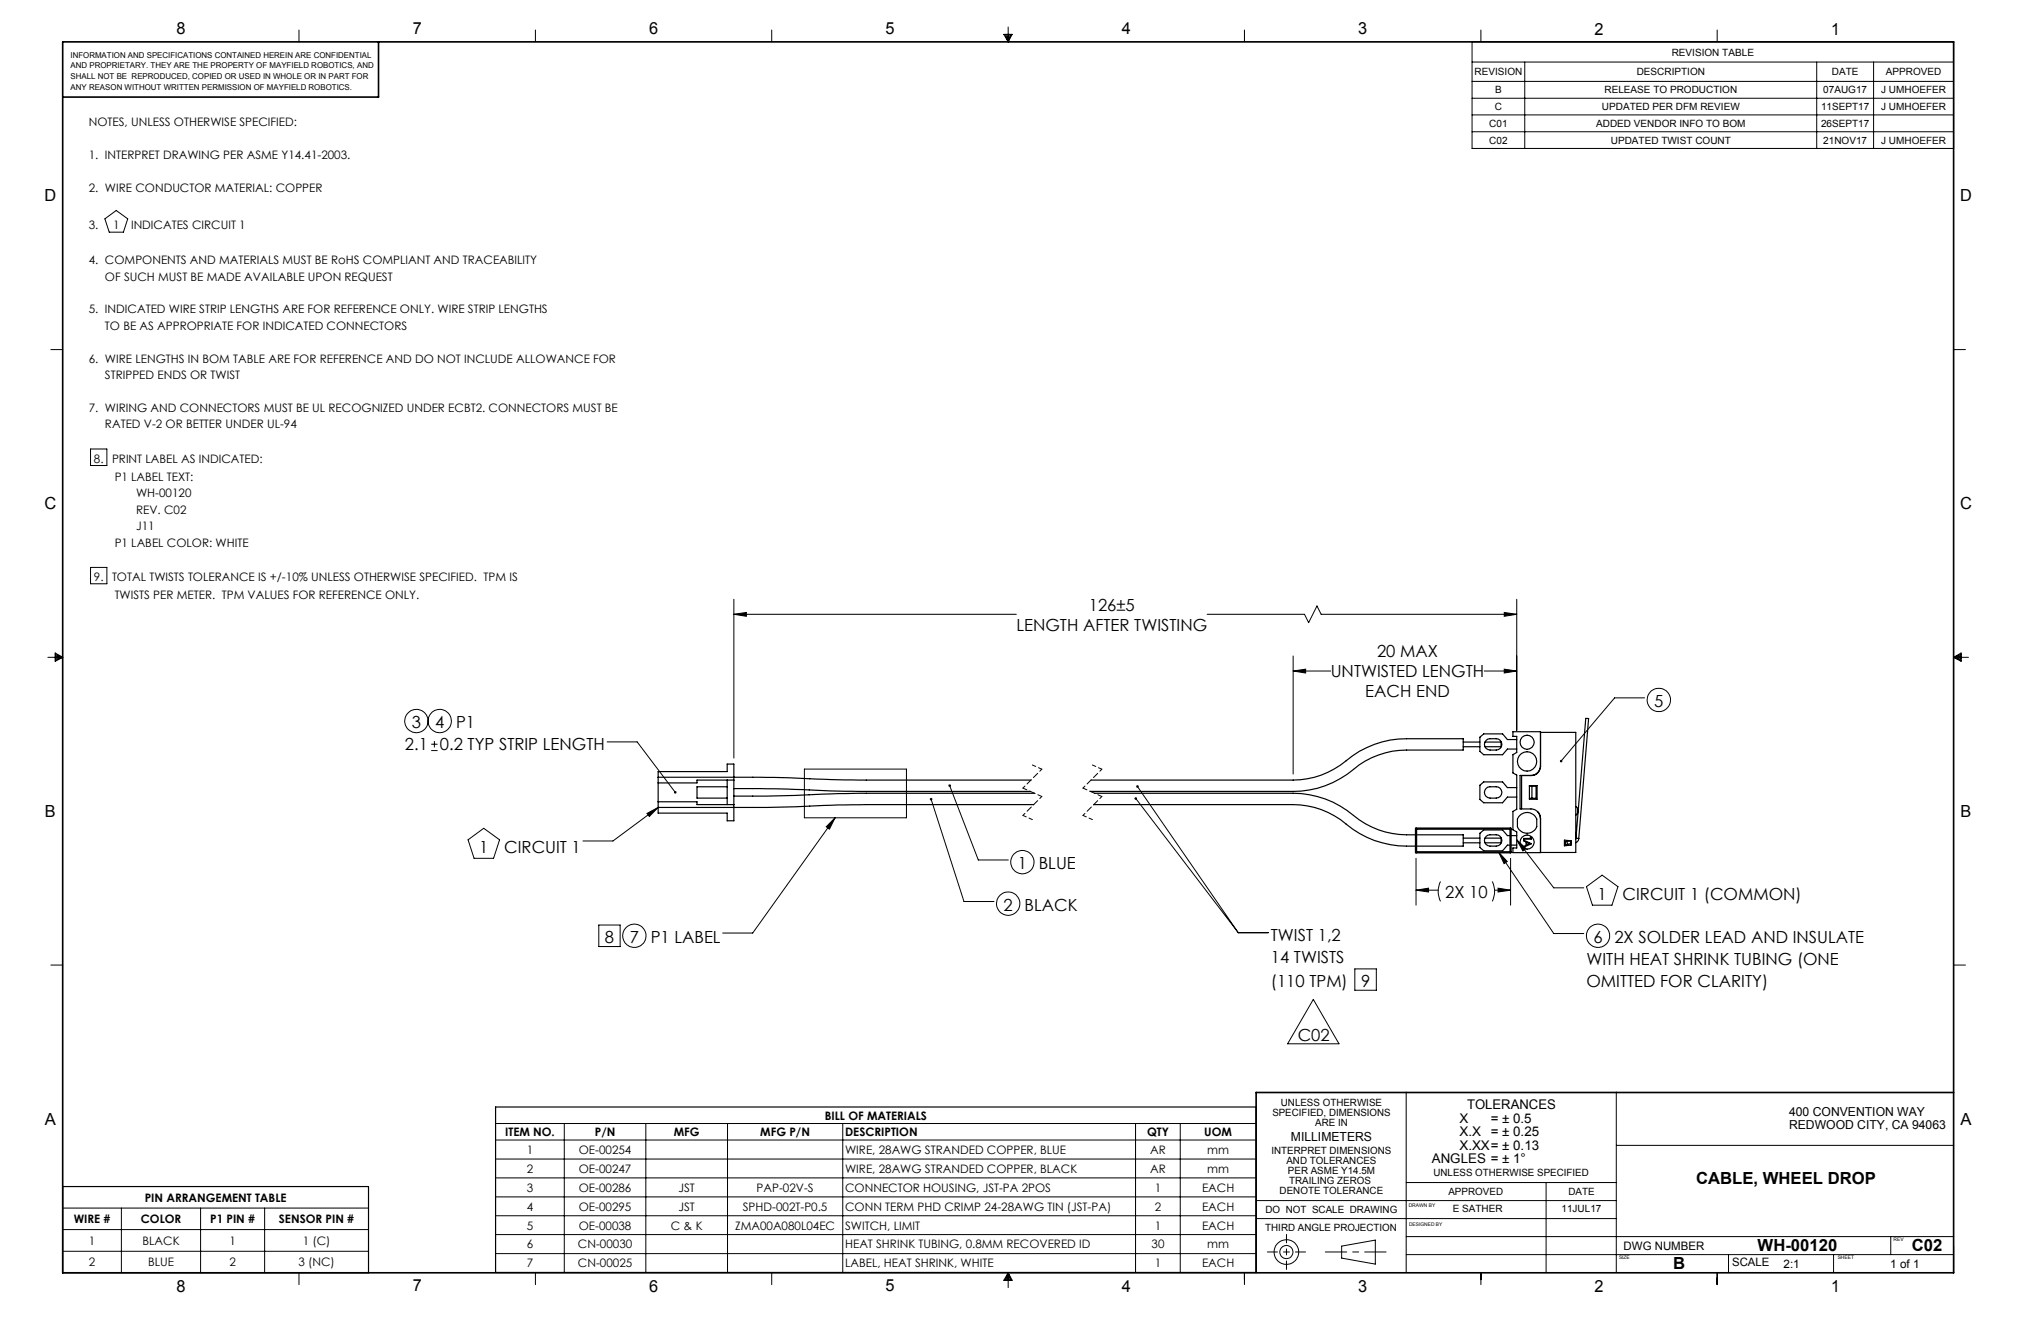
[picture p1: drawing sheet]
<svg xmlns="http://www.w3.org/2000/svg" width="432mm" height="279mm" viewBox="0 0 432 279" stroke-linecap="round" stroke-linejoin="round" font-family="sans-serif">
<g fill="none" stroke="#000" stroke-width=".21">
<path d="M63.3 6.4v2.5M113.3 6.4v2.5M163.3 6.4v2.5M212.4 7.3h1.7l-.8 1.6zM212.7 7.3l.6 1.6M213 7.3l.3 1.6M213.3 5.7v3.2M213.5 7.3l-.2 1.6M213.9 7.3l-.6 1.6M263.3 6.4v2.5M311.4 8.9h101.9v22.5h-101.9zM311.4 13.1h101.9"/>
<path d="M311.4 17.2h101.9M313.3 6.4v2.5M322.6 13.1v18.3M363.3 6.4v2.5M384.4 13.1v18.3M396.4 13.1v18.3M311.4 20.8h101.9M311.4 24.3h101.9M311.4 27.9h101.9M22.2 46.3l2.4-1.8 2.4 1.8-.9 2.8h-3zM10.8 73.9h2.5M413.3 73.9h2.5"/>
<path d="M19.2 95h3.4v3.5h-3.4zM10.1 139h3.2M11.7 138.1l1.6 .9-1.6 .9zM11.7 138.4l1.6 .6M11.7 138.7l1.6 .3M13.3 139l-1.6 .6M13.3 139l-1.6 .3M19.2 120h3.4v3.5h-3.4zM155.3 129.9l2.6-.4v.9zM155.3 126.8v33.5M155.3 129.9h59.7M255.4 129.9h20.6l.9 1.8 1.7-3.5 .9 1.7h41.4"/>
<path d="M273.6 138.7v25M318.2 129.5l2.7 .4-2.7 .5zM320.9 126.8v27.7M413.3 139h3.2M413.3 139l1.6-.9v1.8zM413.3 139l1.6 .6M413.3 139l1.6 .3M414.9 138.4l-1.6 .6M414.9 138.7l-1.6 .3M91.2 158.8h1.4M91.2 157.4h1.4M91.9 156.7v1.4"/>
<path d="M128.4 156.9h6.4l8.1 10.7M273.6 141.9l2.6-.4v.8zM273.6 141.9h7.9M314 141.9h6.9M318.2 141.5l2.7 .4-2.7 .4zM347.9 147.6h-6.3l-11.3 13.4M99 177.6l3.3-2.4 3.4 2.4-1.3 3.9h-4.1zM136.9 172l2.3-1.2-1.8 1.9zM139.2 170.8l-9.5 7.1h-6.4M170.2 162.7h21.6v10.3h-21.6zM176.7 173l-1.2 2.4-.7-.5zM176.7 173l-17.5 24.3h-6.3"/>
<path d="M197 169.1l6.9 21.6h6.4M200.9 166.2l6.1 15.7h6.3M240.3 168.9l21.7 28.4M240.6 166.3l21.4 31M320.9 177.6l1.9 1.9-.6 .5zM320.9 177.6l7.8 10.2h6.4M126.7 195.7h4.5v4.5h-4.5zM262 197.3h6.3M299.6 188.3l2.6-.4v.8zM299.6 181.5v10M299.6 188.3h4.7M304.8 186.4l-.2 .3a4.8 4.8 0 0 0 .2 3.9"/>
<path d="M315.7 186.4l.1 .3a4.8 4.8 0 0 1-.1 3.9M316.2 188.3h3.4M316.9 187.9l2.7 .4-2.7 .4zM317.1 180.3l1.8 1.9-.7 .5zM317.1 180.3l11.6 17.1h6.4M319.6 181.5v10M335.6 187.5l3.3-2.4 3.4 2.4-1.3 4h-4.1zM10.8 204.1h2.5M277.8 211.4l5.5 9.4h-10.9zM286.6 204.9h4.6v4.5h-4.6zM413.3 204.1h2.5M104.8 237.6h160.9"/>
<path d="M119.4 237.6v31.5M136.6 237.6v31.5M153.9 237.6v31.5M178.3 237.6v31.5M240.2 237.6v31.5M249.7 237.6v31.5M297.5 231.1v38.1M341.9 231.1v38.1M13.3 255.5h64.7M25.7 255.5v13.7M42.4 255.5v13.7M56 255.5v13.7"/>
<path d="M104.8 241.1h160.9M104.8 245.1h160.9M104.8 249.1h160.9M104.8 253.2h160.9M104.8 257.1h160.9M265.7 257.7h76.2M265.7 253.9h76.2M297.5 250.1h44.4M327.1 250.1v19.1M341.9 242.3h71.4M13.3 260.1h64.7M13.3 264.7h64.7"/>
<path d="M63.3 269.2v2.5M104.8 261.1h160.9M104.8 265.1h160.9M113.3 269.2v2.5M163.3 269.2v2.5M213.3 269.2v3.1M213.3 269.2l.8 1.6h-1.7zM213.3 269.2l-.6 1.6M213.3 269.2l-.3 1.6M213.3 269.2l.6 1.6M213.3 269.2l.2 1.6M263.3 269.2v2.5"/>
<path d="M283.8 263.6l7.2-1.3v5.1l-7.2-1.3zM297.5 265.4h115.8M297.5 261.5h115.8M313.3 269.2v2.5M363.3 269.2v2.5M365.7 265.4v3.8M387.9 265.4v3.8M400 261.5v3.9M413.3 263.6v5.6"/>
<circle cx="88.1" cy="152.5" r="2.46"/>
<circle cx="93" cy="152.5" r="2.46"/>
<circle cx="350.9" cy="148" r="2.48"/>
<circle cx="134.2" cy="197.9" r="2.47"/>
<circle cx="213.3" cy="191.1" r="2.47"/>
<circle cx="216.3" cy="182.3" r="2.46"/>
<circle cx="338.1" cy="197.9" r="2.47"/>
<circle cx="272.2" cy="264.8" r="2.6"/>
<circle cx="272.2" cy="264.8" r="1.38"/>
</g>
<g fill="none" stroke="#000" stroke-width=".25">
<path d="M309.6 157.9h3.5M309.6 157h3.5M314.1 157h3.5v.9h-3.5M314.4 156.6a2.83 2.83 0 0 1 3 0 1.21 1.21 0 0 1 .2 1.3 1.21 1.21 0 0 1-1.1 .7h-1.3a1.21 1.21 0 0 1-1.1-.7 1.21 1.21 0 0 1 .3-1.3zM320.1 154.8h5.8v7.2a1.99 1.99 0 0 1-2 2h-2.3v7.1h2.3a1.99 1.99 0 0 1 2 2v7.2h-5.8v-.9h.8v-3.4l-.8-.5v-3.9l.8-.4v-7.3l-.8-.4v-3.9l.8-.5v-3.3h-.8zM320.9 156.4h-2l-1-1.2h-4l-.8 .7v3l.8 .7h4l1-1.2h2M325.9 154.9h7.5v25.4h-7.5M139.2 164.4h24.6l18 .6h36.3M139.2 169.6h8.3v.6h7.8M139.2 163.2h14.6v-1.6h1.5v12h-1.5v-1.6h-14.6zM153.8 166.4h-6.3v2.4h6.3M153.8 165v5.2"/>
<path d="M155.3 166.8h8.4l18.1 .6h36.1M155.3 165h-7.8v.6h-8.3M218.7 170.2h-35.4l-21 .6h-23.1M218.9 167.8h-37.1l-19.6 .6h-6.9M230.8 165h42.8a17.5 17.5 0 0 0 11.2-4.1 19.8 19.8 0 0 1 12.8-4.7h12v2.4h-12a17.5 17.5 0 0 0-11.3 4.1 19.9 19.9 0 0 1-12.7 4.7h-43M231.6 167.8h42a20.6 20.6 0 0 1 13.9 5.6 17.5 17.5 0 0 0 10.1 3.2h12v2.4h-12a20.4 20.4 0 0 1-14-5.6 17.5 17.5 0 0 0-10-3.2h-42.2M309.6 178.3h3.5M309.6 177.3h3.5M314.1 177.3h3.5v1h-3.5M314.4 176.9a2.83 2.83 0 0 1 3 0 1.21 1.21 0 0 1 .2 1.3 1.21 1.21 0 0 1-1.1 .8h-1.3a1.21 1.21 0 0 1-1.1-.8 1.21 1.21 0 0 1 .3-1.3zM314.4 166.8a2.83 2.83 0 0 1 3 0 1.21 1.21 0 0 1 .2 1.3 1.21 1.21 0 0 1-1.1 .7h-1.3a1.21 1.21 0 0 1-1.1-.7 1.21 1.21 0 0 1 .3-1.3zM320.9 176.7h-2l-1-1.2h-4l-.8 .7v3l.8 .8h4l1-1.2h2"/>
<path d="M320.9 166.6h-2l-1-1.2h-4l-.8 .7v3l.8 .7h4l1-1.2h2M322.3 177.3h1.5v-.2l.2 .1v.3h-1.7zM322.3 177.7l1.7 .7-1.7 .8v-.2l.6-.2v-.7l-.6-.3zM323 178.2l.6 .2-.6 .3zM323.6 166.3h1.4v2.5h-1.4M323.6 166.2h1.6v2.9h-1.6zM324 178.4v.1M324.1 166.3v2.5M325.2 163.5v.1M325.3 171.7l.4 .5 .2 .9M325.9 162.1a1.99 1.99 0 0 1-2 1.9h-2v7.1M331 177.7l1.4 .1v1l-1.4 .1z"/>
<path d="M331.5 178l.8-.2 .1 .6-.8 .2M331.5 178h-.4l.1 .6h.4M331.5 178l.1 .6M333.4 170.6a1.13 1.13 0 0 1 0 1.8M333.4 177.3v.1M333.4 177.3l2.1-25.4 .6 .1-2.1 25.3M333.4 177.3h.6M334 177.3l-.1 .5-.5 .4M104.8 234.1h160.9v35h-160.9zM13.3 251h64.7v18.2h-64.7z"/>
<circle cx="323.1" cy="157" r="1.5"/>
<circle cx="323.1" cy="161" r="2.04"/>
<circle cx="323.1" cy="178.1" r="1.49"/>
<circle cx="323.1" cy="174" r="2.2"/>
</g>
<path d="M216.4 172.5l2 .9M218.4 161.8l2 .9M229.1 172.5l2 .9M231.1 161.8l2 .9" fill="none" stroke="#000" stroke-width=".21" stroke-dasharray="1.3 .6" stroke-dashoffset=".5"/>
<path d="M220.4 162.7l-4 4M220.4 168.5l-4 4M233.1 162.7l-4 4M233.1 168.5l-4 4" fill="none" stroke="#000" stroke-width=".21" stroke-dasharray="1.3 .6" stroke-dashoffset=".7"/>
<path d="M216.4 166.7l4 1.8M229.1 166.7l4 1.8" fill="none" stroke="#000" stroke-width=".21" stroke-dasharray="1.3 .6" stroke-dashoffset=".4"/>
<path d="M299.6 175.3h20v5h-20z" fill="none" stroke="#000" stroke-width=".5"/>
<path d="M293.2 264.8h-12.8" fill="none" stroke="#000" stroke-width=".21" stroke-dasharray="15.2 1.3 1.3 1.3" stroke-dashoffset="10.7"/>
<path d="M276.2 264.8h-8.1" fill="none" stroke="#000" stroke-width=".21" stroke-dasharray="15.2 1.3 1.3 1.3" stroke-dashoffset="13.1"/>
<path d="M272.2 268.5v-7.4" fill="none" stroke="#000" stroke-width=".21" stroke-dasharray="15.2 1.3 1.3 1.3" stroke-dashoffset="13.4"/>
<path d="M13.3 8.9h400v260.3h-400zM80.1 8.9v11.6h-66.8M413.3 231.1h-147.6v38.1" fill="none" stroke="#000" stroke-width=".35"/>
<path d="M155.3 129.9l2.6-.4v.9zM318.2 129.5l2.7 .4-2.7 .5zM273.6 141.9l2.6-.4v.8zM318.2 141.5l2.7 .4-2.7 .4zM299.6 188.3l2.6-.4v.8zM316.9 187.9l2.7 .4-2.7 .4zM142.7 167.4l-.1 .1a.28 .28 0 0 0 .1 .3 .28 .28 0 0 0 .3 0l-.1-.2 .1 .2 .1-.3-.2-.2zM330 160.9l.1 .3 .2-.2-.2 .2a.28 .28 0 0 0 .4-.1 .28 .28 0 0 0-.1-.4 .28 .28 0 0 0-.4 .2zM196.9 168.8a.26 .26 0 0 0 0 .4 .26 .26 0 0 0 .4-.2 .26 .26 0 0 0-.4-.2l.1 .3zM200.7 166a.28 .28 0 0 0 .1 .4 .28 .28 0 0 0 .4-.2 .28 .28 0 0 0-.4-.3l.1 .3-.1-.3zM136.9 172l2.3-1.2-1.8 1.9zM317.1 180.3l1.8 1.9-.7 .5zM240.1 168.7a.28 .28 0 0 0 0 .4 .28 .28 0 0 0 .4-.2 .28 .28 0 0 0-.3-.3l.1 .3zM240.4 166.2a.28 .28 0 0 0 0 .4 .28 .28 0 0 0 .5-.2 .28 .28 0 0 0-.4-.3l.1 .2zM320.9 177.6l1.9 1.9-.6 .5zM176.7 173l-1.2 2.4-.7-.5z" fill="#000"/>
<g font-size="3.5">
<text x="37.3" y="7.3">8</text>
<text x="87.3" y="7.3">7</text>
<text x="137.3" y="7.3">6</text>
<text x="187.3" y="7.3">5</text>
<text x="237.3" y="7.3">4</text>
<text x="287.4" y="7.3">3</text>
<text x="337.4" y="7.3">2</text>
<text x="387.4" y="7.3">1</text>
<text x="9.4" y="42.5">D</text>
<text x="414.7" y="42.5">D</text>
<text x="9.4" y="107.6">C</text>
<text x="414.7" y="107.7">C</text>
<text x="230.3" y="129.2">126±5</text>
<text x="215" y="133.4">LENGTH AFTER TWISTING</text>
<text x="281.5" y="143.3">UNTWISTED LENGTH</text>
<text x="291.3" y="139">20 MAX</text>
<text x="288.8" y="147.5">EACH END</text>
<text x="350" y="149.5">5</text>
<text x="87.1" y="154">3</text>
<text x="92.1" y="154">4 P1</text>
<text x="85.6" y="158.7">2.1</text>
<text x="93.1" y="158.7">0.2 TYP STRIP LENGTH</text>
<text x="9.5" y="172.7">B</text>
<text x="414.8" y="172.8">B</text>
<text x="101.4" y="180.5">1</text>
<text x="106.7" y="180.5">CIRCUIT 1</text>
<text x="215.3" y="183.8">1 BLUE</text>
<text x="305.8" y="189.9">2X 10</text>
<text x="338" y="190.4">1</text>
<text x="343.3" y="190.4">CIRCUIT 1 (COMMON)</text>
<text x="212.3" y="192.6">2 BLACK</text>
<text x="128" y="199.4">8</text>
<text x="133.2" y="199.4">7 P1 LABEL</text>
<text x="268.9" y="199.1">TWIST 1,2</text>
<text x="268.9" y="203.6">14 TWISTS</text>
<text x="337.1" y="199.4">6</text>
<text x="341.5" y="199.4">2X SOLDER LEAD AND INSULATE</text>
<text x="268.9" y="208.7">(110 TPM)</text>
<text x="287.9" y="208.7">9</text>
<text x="335.6" y="204.1">WITH HEAT SHRINK TUBING (ONE</text>
<text x="335.6" y="208.7">OMITTED FOR CLARITY)</text>
<text x="274.5" y="220.2">C02</text>
<text x="9.5" y="237.9">A</text>
<text x="414.8" y="237.9">A</text>
<text x="358.8" y="250.5">CABLE, WHEEL DROP</text>
<text x="354" y="268.5">B</text>
<text x="371.8" y="264.7">WH-00120</text>
<text x="404.5" y="264.6">C02</text>
<text x="37.3" y="273.2">8</text>
<text x="87.3" y="273.1">7</text>
<text x="137.3" y="273.2">6</text>
<text x="187.3" y="273.1">5</text>
<text x="237.3" y="273.2">4</text>
<text x="287.4" y="273.2">3</text>
<text x="337.4" y="273.2">2</text>
<text x="387.4" y="273.2">1</text>
</g>
<g font-size="2.8">
<text x="308.8" y="237.5">X</text>
<text x="310.4" y="234.6">TOLERANCES</text>
<text x="315.4" y="237.5">= ± 0.5</text>
<text x="308.8" y="243.2">X.XX= ± 0.13</text>
<text x="308.8" y="240.3">X.X</text>
<text x="315.4" y="240.3">= ± 0.25</text>
<text x="302.9" y="246.1">ANGLES = ± 1°</text>
</g>
<g font-size="2.6">
<text x="378.5" y="238.9">REDWOOD CITY, CA 94063</text>
<text x="378.5" y="236.1">400 CONVENTION WAY</text>
<text x="273.1" y="241.4">MILLIMETERS</text>
</g>
<g font-size="2.5">
<text x="18.8" y="26.6">NOTES, UNLESS OTHERWISE SPECIFIED:</text>
<text x="18.8" y="33.6">1. INTERPRET DRAWING PER ASME Y14.41-2003.</text>
<text x="18.8" y="40.5">2. WIRE CONDUCTOR MATERIAL: COPPER</text>
<text x="18.8" y="48.5">3.</text>
<text x="23.9" y="48.5">1</text>
<text x="27.7" y="48.5">INDICATES CIRCUIT 1</text>
<text x="18.8" y="55.9">4. COMPONENTS AND MATERIALS MUST BE RoHS COMPLIANT AND TRACEABILITY</text>
<text x="22.2" y="59.4">OF SUCH MUST BE MADE AVAILABLE UPON REQUEST</text>
<text x="18.8" y="66.3">5. INDICATED WIRE STRIP LENGTHS ARE FOR REFERENCE ONLY. WIRE STRIP LENGTHS</text>
<text x="22.2" y="69.8">TO BE AS APPROPRIATE FOR INDICATED CONNECTORS</text>
<text x="18.8" y="76.7">6. WIRE LENGTHS IN BOM TABLE ARE FOR REFERENCE AND DO NOT INCLUDE ALLOWANCE FOR</text>
<text x="22.2" y="80.2">STRIPPED ENDS OR TWIST</text>
<text x="18.8" y="87.1">7. WIRING AND CONNECTORS MUST BE UL RECOGNIZED UNDER ECBT2. CONNECTORS MUST BE</text>
<text x="22.2" y="90.6">RATED V-2 OR BETTER UNDER UL-94</text>
<text x="19.9" y="97.9">8.</text>
<text x="23.7" y="97.9">PRINT LABEL AS INDICATED:</text>
<text x="24.3" y="101.7">P1 LABEL TEXT:</text>
<text x="28.8" y="105.2">WH-00120</text>
<text x="28.8" y="108.7">REV. C02</text>
<text x="28.8" y="112.1">J11</text>
<text x="24.3" y="115.6">P1 LABEL COLOR: WHITE</text>
<text x="19.9" y="122.9">9.</text>
<text x="23.7" y="122.9">TOTAL TWISTS TOLERANCE IS +/-10% UNLESS OTHERWISE SPECIFIED. TPM IS</text>
<text x="24.3" y="126.8">TWISTS PER METER. TPM VALUES FOR REFERENCE ONLY.</text>
<text x="174.5" y="236.8">BILL OF MATERIALS</text>
<text x="106.9" y="240.3">ITEM NO.</text>
<text x="111.5" y="244.1">1</text>
<text x="122.5" y="244.1">OE-00254</text>
<text x="125.9" y="240.3">P/N</text>
<text x="142.5" y="240.3">MFG</text>
<text x="160.8" y="240.3">MFG P/N</text>
<text x="178.8" y="240.3">DESCRIPTION</text>
<text x="178.8" y="244.1">WIRE, 28AWG STRANDED COPPER, BLUE</text>
<text x="242.7" y="240.3">QTY</text>
<text x="243.3" y="244.1">AR</text>
<text x="254.8" y="240.3">UOM</text>
<text x="255.4" y="244.1">mm</text>
<text x="111.5" y="248.1">2</text>
<text x="122.5" y="248.1">OE-00247</text>
<text x="178.8" y="248.1">WIRE, 28AWG STRANDED COPPER, BLACK</text>
<text x="243.3" y="248.1">AR</text>
<text x="255.4" y="248.1">mm</text>
<text x="30.6" y="254.2">PIN ARRANGEMENT TABLE</text>
<text x="111.5" y="252.1">3</text>
<text x="111.5" y="256.1">4</text>
<text x="122.5" y="252.1">OE-00286</text>
<text x="122.5" y="256.1">OE-00295</text>
<text x="143.6" y="252.1">JST</text>
<text x="143.6" y="256.1">JST</text>
<text x="157.2" y="256.1">SPHD-002T-P0.5</text>
<text x="160.1" y="252.1">PAP-02V-S</text>
<text x="178.8" y="252.1">CONNECTOR HOUSING, JST-PA 2POS</text>
<text x="178.8" y="256.1">CONN TERM PHD CRIMP 24-28AWG TIN (JST-PA)</text>
<text x="244.3" y="252.1">1</text>
<text x="244.3" y="256.1">2</text>
<text x="254.3" y="252.1">EACH</text>
<text x="254.3" y="256.1">EACH</text>
<text x="15.6" y="258.7">WIRE #</text>
<text x="18.8" y="263.3">1</text>
<text x="29.8" y="258.7">COLOR</text>
<text x="30.2" y="263.3">BLACK</text>
<text x="44.5" y="258.7">P1 PIN #</text>
<text x="48.5" y="263.3">1</text>
<text x="59" y="258.7">SENSOR PIN #</text>
<text x="64" y="263.3">1 (C)</text>
<text x="111.5" y="260.1">5</text>
<text x="122.5" y="260.1">OE-00038</text>
<text x="141.9" y="260.1">C &amp; K</text>
<text x="155.5" y="260.1">ZMA00A080L04EC</text>
<text x="178.8" y="260.1">SWITCH, LIMIT</text>
<text x="244.3" y="260.1">1</text>
<text x="254.3" y="260.1">EACH</text>
<text x="18.8" y="267.8">2</text>
<text x="31.3" y="267.8">BLUE</text>
<text x="48.5" y="267.8">2</text>
<text x="63.1" y="267.8">3 (NC)</text>
<text x="111.5" y="264.1">6</text>
<text x="111.5" y="268.1">7</text>
<text x="122.3" y="264.1">CN-00030</text>
<text x="122.3" y="268.1">CN-00025</text>
<text x="178.8" y="264.1">HEAT SHRINK TUBING, 0.8MM RECOVERED ID</text>
<text x="178.8" y="268.1">LABEL, HEAT SHRINK, WHITE</text>
<text x="243.6" y="264.1">30</text>
<text x="244.3" y="268.1">1</text>
<text x="254.3" y="268.1">EACH</text>
<text x="255.4" y="264.1">mm</text>
<text x="343.5" y="264.3">DWG NUMBER</text>
<text x="377.3" y="268.1">2:1</text>
<text x="399.9" y="268.1">1 of 1</text>
</g>
<text font-size="2.4" x="366.5" y="267.8">SCALE</text>
<g font-size="2.1">
<text x="353.7" y="11.8">REVISION TABLE</text>
<text x="312" y="15.9">REVISION</text>
<text x="346.3" y="15.9">DESCRIPTION</text>
<text x="387.6" y="15.9">DATE</text>
<text x="399" y="15.9">APPROVED</text>
<text x="316.3" y="23.3">C</text>
<text x="316.3" y="19.8">B</text>
<text x="338.9" y="23.3">UPDATED PER DFM REVIEW</text>
<text x="339.4" y="19.8">RELEASE TO PRODUCTION</text>
<text x="385.3" y="23.3">11SEPT17</text>
<text x="385.7" y="19.8">07AUG17</text>
<text x="398" y="19.8">J UMHOEFER</text>
<text x="398" y="23.3">J UMHOEFER</text>
<text x="315.1" y="26.9">C01</text>
<text x="337.7" y="26.9">ADDED VENDOR INFO TO BOM</text>
<text x="385.3" y="26.9">26SEPT17</text>
<text x="315.1" y="30.4">C02</text>
<text x="340.8" y="30.4">UPDATED TWIST COUNT</text>
<text x="385.7" y="30.4">21NOV17</text>
<text x="398" y="30.4">J UMHOEFER</text>
<text x="269.2" y="236.1">SPECIFIED, DIMENSIONS</text>
<text x="271" y="234">UNLESS OTHERWISE</text>
<text x="278.2" y="238.3">ARE IN</text>
<text x="269" y="244">INTERPRET DIMENSIONS</text>
<text x="272.2" y="246.1">AND TOLERANCES</text>
<text x="272.5" y="248.2">PER ASME Y14.5M</text>
<text x="272.8" y="250.4">TRAILING ZEROS</text>
<text x="303.3" y="248.8">UNLESS OTHERWISE SPECIFIED</text>
<text x="267.7" y="256.6">DO NOT SCALE DRAWING</text>
<text x="270.7" y="252.5">DENOTE TOLERANCE</text>
<text x="306.4" y="252.7">APPROVED</text>
<text x="307.3" y="256.4">E SATHER</text>
<text x="330.4" y="256.4">11JUL17</text>
<text x="331.8" y="252.7">DATE</text>
<text x="267.7" y="260.3">THIRD ANGLE PROJECTION</text>
</g>
<g font-size="1.7">
<text x="14.9" y="12.2">INFORMATION AND SPECIFICATIONS CONTAINED HEREIN ARE CONFIDENTIAL</text>
<text x="14.9" y="14.5">AND PROPRIETARY. THEY ARE THE PROPERTY OF MAYFIELD ROBOTICS, AND</text>
<text x="14.9" y="16.7">SHALL NOT BE REPRODUCED, COPIED OR USED IN WHOLE OR IN PART FOR</text>
<text x="14.9" y="19">ANY REASON WITHOUT WRITTEN PERMISSION OF MAYFIELD ROBOTICS.</text>
</g>
<g font-size="1.1">
<text x="298" y="255.2">DRAWN BY</text>
<text x="298.1" y="259.2">DESIGNED BY</text>
<text x="400.6" y="262.6">REV</text>
<text x="342.5" y="266.3">SIZE</text>
<text x="388.8" y="266.4">SHEET</text>
</g>
</svg>
